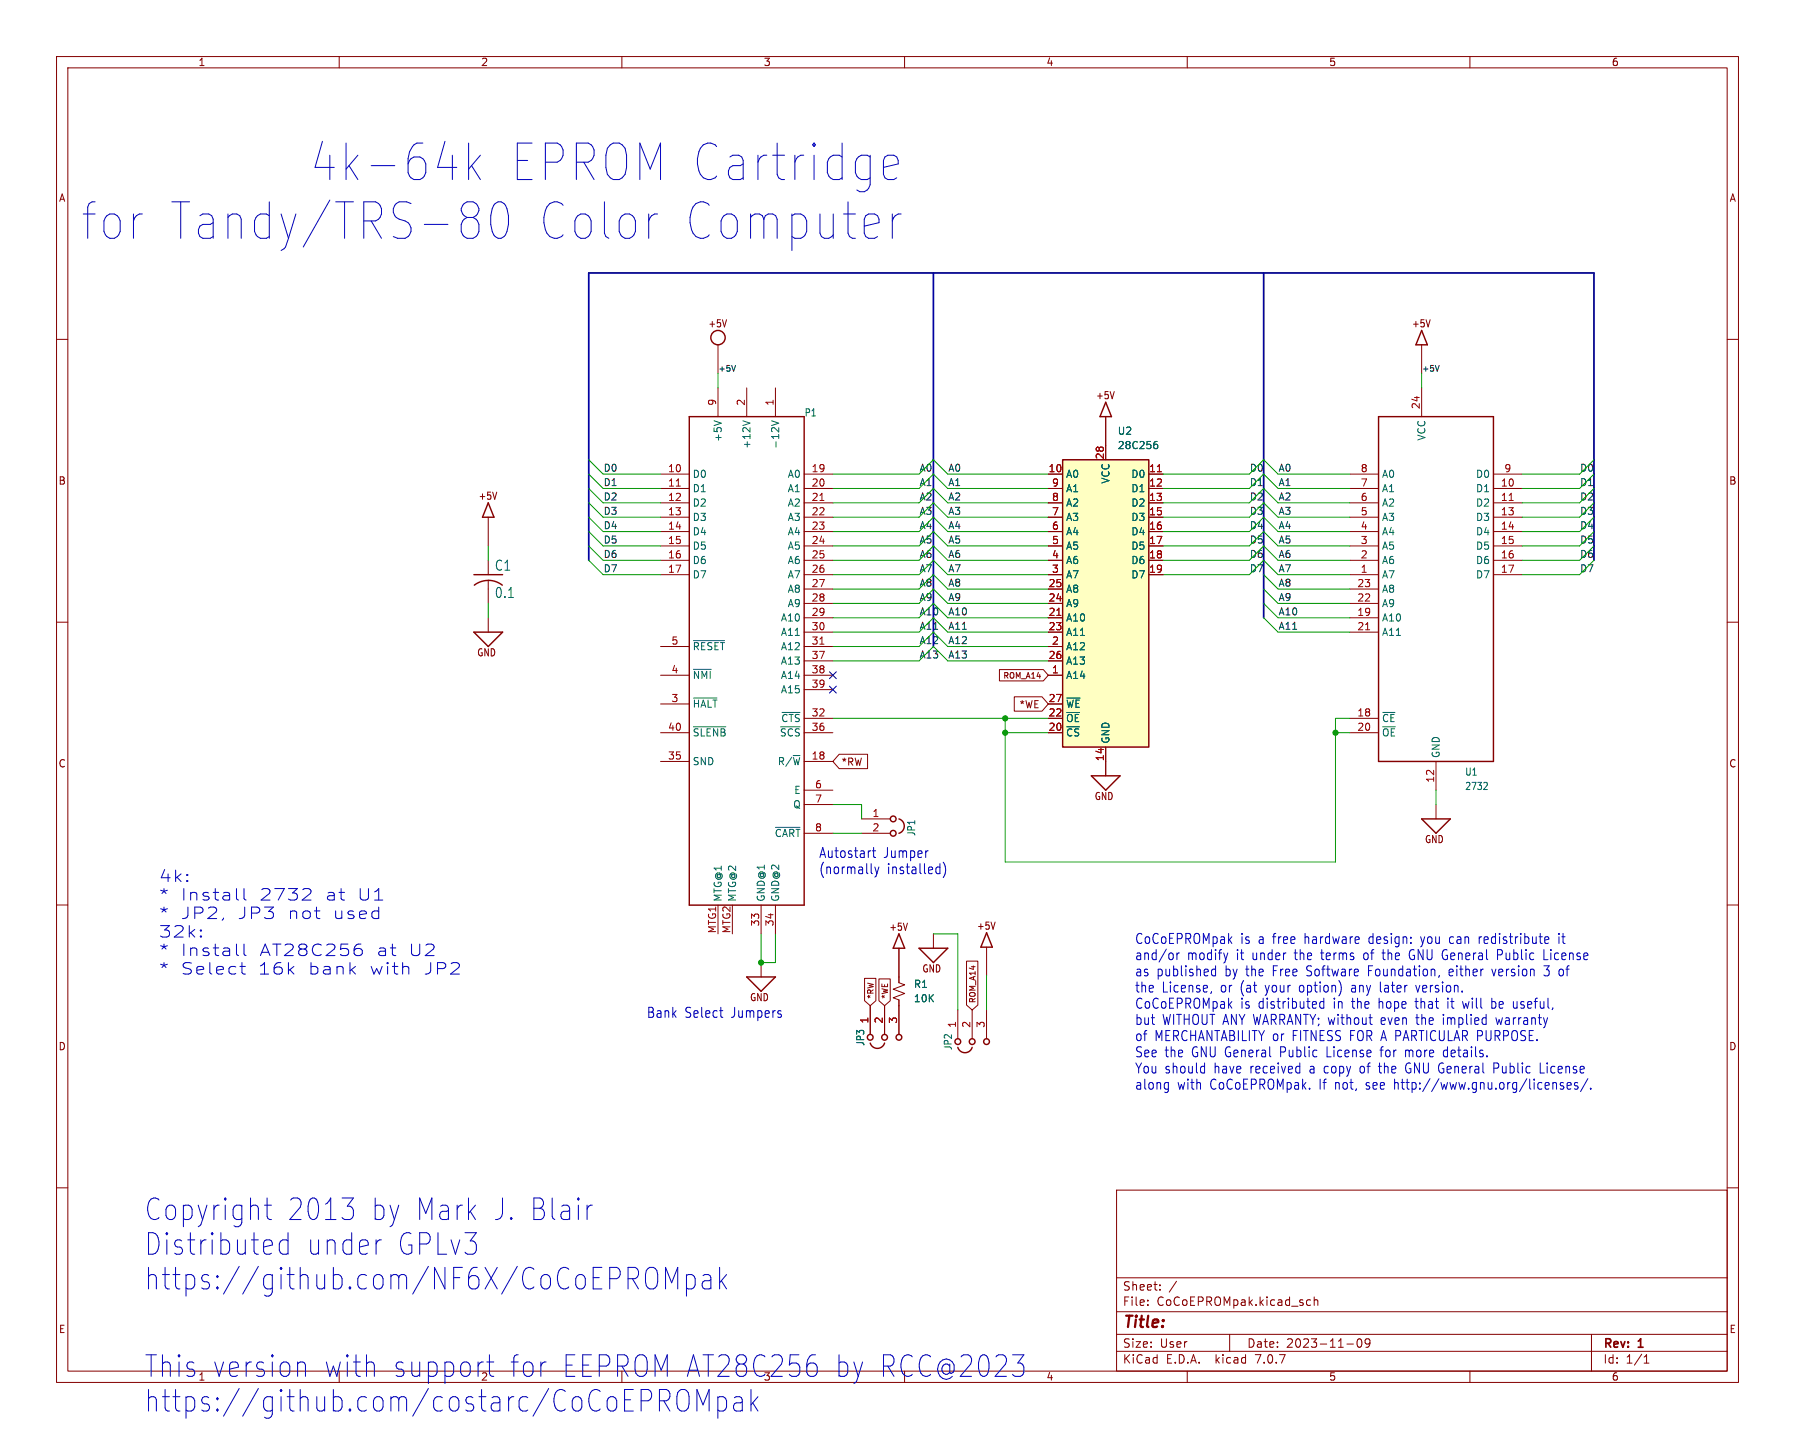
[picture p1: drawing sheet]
<svg xmlns="http://www.w3.org/2000/svg" width="317mm" height="254mm" viewBox="0 0 317 254" stroke-linecap="round" stroke-linejoin="round" font-family="sans-serif">
<g fill="none" stroke="#840000" stroke-width=".18">
<path d="M10 10h297.5v234.4h-297.5zM12 12h293.5v230.4h-293.5zM60 10v2M110 10v2M160 10v2M210 10v2M260 10v2M10 60h2M128.5 56.5l-.4 1.3M253 56.5l-.4 1.3M305.5 60h2M127 61v5"/>
<path d="M127 68.6v5.1M132.1 68.6v5.1M137.2 68.6v5.1M195.6 73.7v7.6M197.1 69.2l-.4 1.3M251.5 61v5M251.5 68.6v5.1M86.4 91.4v5.1M86.4 99.1v2.5M87.9 87l-.4 1.3M116.8 86.4h5.1M116.8 88.9h5.1"/>
<path d="M116.8 91.4h5.1M116.8 94h5.1M116.8 96.5h5.1M116.8 99.1h5.1M116.8 83.8h5.1M142.2 86.4h5.1M142.2 88.9h5.1M142.2 91.4h5.1M142.2 94h5.1M142.2 96.5h5.1M142.2 99.1h5.1M142.2 83.8h5.1"/>
<path d="M185.4 86.4h2.6M185.4 88.9h2.6M185.4 91.4h2.6M185.4 94h2.6M185.4 96.5h2.6M185.4 99.1h2.6M185.4 83.8h2.6M203.2 86.4h2.5M203.2 88.9h2.5M203.2 91.4h2.5M203.2 94h2.5M203.2 96.5h2.5"/>
<path d="M203.2 99.1h2.5M203.2 83.8h2.5M238.8 86.4h5M238.8 88.9h5M238.8 91.4h5M238.8 94h5M238.8 96.5h5M238.8 99.1h5M238.8 83.8h5M264.2 86.4h5M264.2 88.9h5M264.2 91.4h5"/>
<path d="M264.2 94h5M264.2 96.5h5M264.2 99.1h5M264.2 83.8h5M10 110h2M86.4 102.6v4.1M86.4 109.2v2.6M116.8 101.6h5.1M116.8 114.3h5.1M116.8 119.4h5.1M142.2 101.6h5.1M142.2 109.2h5.1"/>
<path d="M142.2 111.8h5.1M142.2 106.7h5.1M142.2 104.1h5.1M142.2 114.3h5.1M142.2 116.8h5.1M142.2 119.4h5.1M176.8 118.4h7.7l.9 1-.9 1h-7.7zM185.4 101.6h2.6M185.4 109.2h2.6M185.4 111.8h2.6M185.4 106.7h2.6M185.4 104.1h2.6"/>
<path d="M185.4 114.3h2.6M185.4 116.8h2.6M185.4 119.4h2.6M203.2 101.6h2.5M238.8 101.6h5M238.8 109.2h5M238.8 111.8h5M238.8 106.7h5M238.8 104.1h5M264.2 101.6h5M305.5 110h2M116.8 129.5h5.1"/>
<path d="M116.8 134.6h5.1M116.8 124.5h5.1M142.2 127h5.1M142.2 129.5h5.1M142.2 134.6h5.1M142.2 121.9h5.1M142.2 139.7h5.1M148.4 133.3h5.1v2.6h-5.1l-1.1-1.3zM179.4 123.2h4.9l1.1 1.3-1.1 1.2h-4.9zM185.4 127h2.6M185.4 129.5h2.6M185.4 124.5h2.6"/>
<path d="M195.6 132.1v5.1M238.8 127h5M238.8 129.5h5M254 134.6v5.1M10 160h2M142.2 147.3h5.1M142.2 142.2h5.1M152.4 144.8h5.1M152.4 147.3h5.1M254 142.2v2.6M305.5 160h2M127 160v5.1"/>
<path d="M129.5 160v5.1M134.6 160v5.1M134.6 170.2v2.5M137.2 160v5.1M152.9 173h2v3.9l-1 .9-1-.9zM153.9 177.8v5.1M155.5 173.1h2v3.8l-1 .9-1-.9zM156.5 177.8v5.1M159 167.6v6.1l1 .4-2 .8 2 .7-2 .8 1 .4v6.1M160.5 163.2l-.4 1.3M165.1 165.1v2.5M169.4 178.6v5"/>
<path d="M171 169.9h2v7.8l-1 .9-1-.9zM172 178.6v5M174.5 178.6v5M174.5 167.5v5M176 163l-.3 1.3M10 210h2M197.5 210.4h108v32h-108zM305.5 210h2M197.5 238.9h108M197.5 235.9h108M197.5 231.9h108M197.5 225.9h108"/>
<path d="M203 230.6v.2M203 229.9v.1M205.2 227.9v.2M205.2 227.2v.1M208.1 226.5l-1.3 1.9M217.5 235.9v3M231.4 229.8l.4 .1M231.8 230.7l-.4 .1M232.5 229.9l.2-.1 .3 .1 .1 .9M232.5 229.3v1.5M238.2 237.6h1.2M240.2 236.8l.2-.1a.81 .81 0 0 1 .6 .6 .81 .81 0 0 1-.3 .8l-.2 .1a.81 .81 0 0 1-.3-1.4z"/>
<path d="M242.3 237.3l-.3 .3h-.3l-.2-.3 .1-.5 .4-.1 .2 .1a.99 .99 0 0 1-.3 1.4h-.3M281.5 235.9v6.5M290.8 239.9l.4-.4v1.5M210 242.4v2M260 242.4v2M290.8 241h.9"/>
</g>
<g fill="none" stroke="#840000" stroke-width=".25">
<path d="M251.5 58.4l1 2.6h-2.1zM121.9 73.7h20.3v86.3h-20.3zM195.6 71.1l1 2.6h-2zM243.8 73.7h20.4v60.9h-20.4zM86.4 88.9l1 2.5h-2.1zM188 81.3h15.2v50.8h-15.2zM83.8 111.8h5.1l-2.5 2.5zM83.8 101.6h5.1M86.4 102.6a4.1 4.1 0 0 0-2.5 .9M86.4 102.6a4.1 4.1 0 0 1 2.4 .9M193 137.2h5.1l-2.5 2.5zM159 144.8a1.33 1.33 0 0 1 .9 1.2 1.33 1.33 0 0 1-.9 1.3"/>
<path d="M251.5 144.8h5l-2.5 2.5zM132.1 172.7h5.1l-2.6 2.6zM159 165.1l1 2.5h-2zM162.6 167.6h5l-2.5 2.6zM174.5 164.9l1 2.6h-2zM153.9 184.4a1.33 1.33 0 0 0 1.3 .9 1.33 1.33 0 0 0 1.3-.9M169.4 185.2a1.33 1.33 0 0 0 1.3 .9 1.33 1.33 0 0 0 1.3-.9"/>
<circle cx="127" cy="59.7" r="1.27"/>
<circle cx="158" cy="144.8" r=".51"/>
<circle cx="158" cy="147.3" r=".51"/>
<circle cx="153.9" cy="183.4" r=".51"/>
<circle cx="156.5" cy="183.4" r=".51"/>
<circle cx="159" cy="183.4" r=".51"/>
<circle cx="169.4" cy="184.1" r=".51"/>
<circle cx="172" cy="184.1" r=".51"/>
<circle cx="174.5" cy="184.1" r=".51"/>
</g>
<path d="M119.6 85.9h.7M145 88.5h.7M204.7 83.4h.7M266.9 88.5h.8M145 113.9h.7M186.9 108.8h.8M241.5 111.3h.8" fill="none" stroke="#a90000" stroke-width=".18"/>
<g fill="none" stroke="#006464" stroke-width=".18">
<path d="M126.3 74.4l1.3 .4M131.4 74.4l1.3 .4M136.5 74.4l1.2 .4-1.2 .4M204.3 78.5l.4 .1 .1 .2-.1 .4-.4 .1M204.7 78l-.4 .1M90 105.6h.8M122.7 118.3h3.1M122.7 113.3h5.4M122.7 123.4h4.1M122.7 128.5h5.7M138.1 128.5h3.4M138.3 126h3.2"/>
<path d="M188.7 123.4h2.3M262.9 138.3l.2 .3-.1 .3-.6 .7h.7M137.2 146.3h4.3"/>
</g>
<path d="M188 81.3h15.2v50.8h-15.2z" fill="#ffffc2" stroke="#ffffc2" stroke-width=".18"/>
<path d="M130.1 64.6l-.3 1M254.6 64.6l-.4 1" fill="none" stroke="#0f0f0f" stroke-width=".18"/>
<g fill="none" stroke="#0000c2" stroke-width=".18">
<path d="M82.1 38.1l.5 .3M82.1 36l.5-.3h1.1a1.43 1.43 0 0 1 1 1.4 1.43 1.43 0 0 1-1 1.3M82.6 38.4h1.1M82.6 38.4l-.5 .4M82.9 25.3v6.4M83.4 29.3l1.6 2.4M83.7 38.4l.5 .4a2.11 2.11 0 0 1-.5 3.3h-1.1l-.5-.3M85 27.4l-2.1 2.5M88.1 35.7l-.5 .3a5.5 5.5 0 0 0 0 5.8 1.25 1.25 0 0 0 1.3 .2 1.25 1.25 0 0 0 .8-1.1l.2-1.2v-1.6l-.2-1.2M115.8 37.8h.5M156.3 29.6l2.6-.6v-.6l-.3-.6-.5-.4h-1.1l-.5 .4-.2 .6v2.4l.2 .6 .5 .3h1.1l.5-.3M157.8 37.8v4.3"/>
<path d="M159.4 37.8a1.43 1.43 0 0 0-1.6 1.3M41.8 157.1v1.7l.4 .3M43.2 157.1v1.7l.3 .3M53.9 157.1h.6a.53 .53 0 0 1 .4 .9l-1.5 1.1h1.6M66.3 159.1h1.4M154.2 154.4l.1 .1M154.3 150.4h.6M154.5 149.8v1.5l.1 .2 .3 .1M154.7 153.3l.4 1.2M155.1 154.5l-.1 .4-.3 .2M155.5 153.3l-.4 1.2M164 150.4h.2"/>
<path d="M165.8 153.3l.5 .1M166.3 152.7v1.8M166.3 154.4l-.5 .1M166.8 152.4a2.31 2.31 0 0 1 0 2.7M35.5 165.5l.2 .1-.2 .1M35.5 165.5l-.1 .1 .1 .1M35.5 164.4v.2M35.5 165.5v.2M35.5 164.4l.2 .1-.2 .1M35.5 164.4l-.1 .1 .1 .1M39.5 162.3l-.1 .3M41.8 166.9v1.8l.4 .2"/>
<path d="M42.4 170.9h1M42.8 170.2v1.7l.1 .2 .5 .1M43.2 166.9v1.8l.3 .2M55.6 161h1M56.3 162.4h.3M62.1 171.4l.8 .8M62.9 170.9l-1 .7M63.1 167.7h.5l.5 .4-.1 .6-.4 .2h-.5M63.4 166.9h.4M66.7 161l.3 .1M67 160.4v2M67 162.3l-.3 .1"/>
<path d="M71.9 170.9l.4 .2v1.1M127.3 178.7h.6M127.7 179.9h.2M207.5 168.6v.9M208.2 168.5v1.2M208.6 168.5l-.3 .1-.1 .2M214.3 172.2l.3 .3 .4-.1M214.3 175.3l-.2 .3M215 170.7v1.8M215 171.4l-.4-.1-.3 .4M217.2 168.5l-.4 1.2M234.2 176.5v1.8"/>
<path d="M234.2 177.2l-.5-.1-.3 .3v.5l.2 .3h.6M244.4 168.5h.6M249.3 168.3v.6l.1 .5M250.4 174.2l.4 1.2M254.6 172.4l-.2 .4M258.7 177.1l.3 1.2M261.6 165.6v1.2M261.8 165.7l-.2 .3M263.9 171.3l.3 1.2M263.9 178.2l.4 .1M263.9 176.5v1.8M264.3 177.1l-.4 .1"/>
<path d="M264.6 179.9l.3 1.2M264.9 167.9v1.8M264.9 168.8h.6M273.1 167.9v1.8h.7M273.1 172.4l.2 .1h.4M273.1 170.7h.9M273.4 165.6l.5 .1 .1 .3-.8 .2M273.9 166.7l-.5 .1M275.8 165v.2M275.8 165.6v1.2M206.5 191.4l.2 .1M206.7 191.4v1.4l-.2 .3"/>
<path d="M206.7 192.5l-.2 .1M212.9 188.5l.2 .1M213.1 187.9v1.8M213.1 189.6l-.2 .1M243.8 188.5h.6M248.8 188.2l-.2 .5 .2 .7M255.4 185.8v.9M264.2 188.9h.6M264.8 187.9h-.6v1.8M272.4 187.9v1.8h.8M274.7 191.5a.37 .37 0 0 1 .5 0l.1 1.1M276.5 191.5l-.3-.1a.31 .31 0 0 0-.2 .3 .31 .31 0 0 0 .2 .3h.2a.31 .31 0 0 1 .2 .3 .31 .31 0 0 1-.2 .3l-.4-.1"/>
<path d="M277.2 192l.7-.2-.1-.3-.4-.1-.2 .2 .1 .9h.5M279.1 191.5l-.4-.1a.31 .31 0 0 0-.2 .3 .31 .31 0 0 0 .2 .3h.2a.31 .31 0 0 1 .2 .3 .31 .31 0 0 1-.2 .3l-.4-.1M280.9 190.7l-1.3 2.3M281.4 192.4v.2M46.8 213.1h1.2M47.2 211.8v3.3l.2 .3 .6 .2M50.9 217.9v3.8M50.9 219.4l-.3-.2h-.6l-.4 .4-.2 .3v1.1l.3 .6 .3 .1h.6l.3-.1M60.5 211.8h2l-1.1 1.4M62.2 213.4l.3 .6v.9l-.3 .5M67.1 219.2h.3M103.8 213.1v2.5"/>
<path d="M104.8 213.1a.85 .85 0 0 0-1 .7M86.6 239.5v3.3l.1 .4 .6 .1M111.1 224.1h1.2a1.09 1.09 0 0 1 .7 1 1.09 1.09 0 0 1-.7 1h-1.2M111.9 226.1l1 1.8M114.6 224.2l.3-.1h.7l.6 .5 .1 .7v1.3l-.1 .7-.6 .6h-.7l-.6-.6-.1-.7v-1.3l.1-.7zM117.7 227.9v-3.8l1.1 2.7 1.1-2.7v3.8M121.4 225.5l.3-.2h.6l.5 .4 .2 .4v1l-.3 .6-.4 .2h-.6l-.3-.2M121.4 225.3v3.8M124.4 225.5l.3-.2h.6l.3 .2 .1 .4v2M125.7 226.2l-.3 .2h-.7a.79 .79 0 0 0-.5 .7 .79 .79 0 0 0 .5 .8h.7l.3-.2M127.3 224.1v3.8M127.6 226.4l.9 1.5"/>
<path d="M128.5 225.3l-1.2 1.5M144.2 239.5h-.6l-.4 .4M179.1 239.5h2l-1.1 1.5a.89 .89 0 0 1 1.1 .7v.9l-.3 .6-.3 .1h-.9M53.1 240.8h.5l.3 .2 .1 .3v2M86.1 240.8h1.2M96.3 240.8h.3M115.1 246l.2 .4v.5l-.2 .4M116.6 245.7v3.8M117.4 247.7l1.1 1.8M117.9 245.7a1.09 1.09 0 0 1 .6 1 1.09 1.09 0 0 1-.6 1h-1.3M120.5 245.7l-.6 .5-.2 .7v1.3l.2 .7 .6 .6h.6l.3-.2 .3-.4 .2-.7v-1.3l-.2-.7-.6-.5M123.3 249.5v-3.8l1.1 2.7 1-2.7v3.8"/>
<path d="M127 247.1l.3-.2h.6l.5 .4 .1 .4v1l-.3 .6-.3 .2h-.6l-.3-.2M127 246.9v3.8M129.9 247.1l.3-.2h.6l.3 .2 .2 .4v2M131.3 247.8l-.3 .2h-.8a.79 .79 0 0 0-.5 .7 .79 .79 0 0 0 .5 .8h.8l.3-.2M132.8 245.7v3.8M133.1 248l1 1.5M134.1 246.9l-1.3 1.5M143 241.2l.3-.2h.6l.5 .3 .2 .4v.9l-.4 .6-.3 .1h-.6l-.3-.1"/>
</g>
<path d="M165.1 48.3v66M223.5 48.3v60.9M104.1 99.1v-50.8h177.8v50.8" fill="none" stroke="#000084" stroke-width=".3"/>
<g fill="none" stroke="#009600" stroke-width=".18">
<path d="M127 66v2.6M251.5 66v2.6M86.4 96.5v2.6M104.1 88.9l2.6 2.5h10.1M104.1 99.1l2.6 2.5h10.1M104.1 83.8l2.6 2.6h10.1M104.1 86.4l2.6 2.5h10.1M104.1 94l2.6 2.5h10.1M104.1 91.4l2.6 2.6h10.1M104.1 96.5l2.6 2.6h10.1M104.1 81.3l2.6 2.5h10.1M147.3 91.4h15.3l2.5-2.5 2.5 2.5h17.8"/>
<path d="M147.3 86.4h15.3l2.5-2.6 2.5 2.6h17.8M147.3 88.9h15.3l2.5-2.5 2.5 2.5h17.8M147.3 96.5h15.3l2.5-2.5 2.5 2.5h17.8M147.3 94h15.3l2.5-2.6 2.5 2.6h17.8M147.3 99.1h15.3l2.5-2.6 2.5 2.6h17.8M147.3 83.8h15.3l2.5-2.5 2.5 2.5h17.8M205.7 91.4h15.3l2.5-2.5 2.6 2.5h12.7M205.7 86.4h15.3l2.5-2.6 2.6 2.6h12.7M205.7 88.9h15.3l2.5-2.5 2.6 2.5h12.7M205.7 96.5h15.3l2.5-2.5 2.6 2.5h12.7M205.7 94h15.3l2.5-2.6 2.6 2.6h12.7M205.7 99.1h15.3l2.5-2.6 2.6 2.6h12.7"/>
<path d="M205.7 83.8h15.3l2.5-2.5 2.6 2.5h12.7M281.9 88.9l-2.5 2.5h-10.2M281.9 99.1l-2.5 2.5h-10.2M281.9 83.8l-2.5 2.6h-10.2M281.9 86.4l-2.5 2.5h-10.2M281.9 94l-2.5 2.5h-10.2M281.9 91.4l-2.5 2.6h-10.2M281.9 96.5l-2.5 2.6h-10.2M281.9 81.3l-2.5 2.5h-10.2M86.4 106.7v2.5M147.3 104.1h15.3l2.5-2.5 2.5 2.5h17.8M147.3 101.6h15.3l2.5-2.5 2.5 2.5h17.8"/>
<path d="M147.3 109.2h15.3l2.5-2.5 2.5 2.5h17.8M147.3 106.7h15.3l2.5-2.6 2.5 2.6h17.8M147.3 111.8h15.3l2.5-2.6 2.5 2.6h17.8M147.3 116.8h15.3l2.5-2.5 2.5 2.5h17.8M147.3 114.3h15.3l2.5-2.5 2.5 2.5h17.8M205.7 101.6h15.3l2.5-2.5 2.6 2.5h12.7M223.5 101.6l2.6 2.5h12.7M223.5 106.7l2.6 2.5h12.7M223.5 104.1l2.6 2.6h12.7M223.5 109.2l2.6 2.6h12.7M147.3 127h38.1M177.8 129.5h7.6"/>
<path d="M177.8 127v25.4h58.4v-25.4h2.6M236.2 129.5h2.6M254 139.7v2.5M147.3 147.3h5.1M147.3 142.2h5.1v2.6M134.6 165.1v5.1h2.6v-5.1M165.1 165.1h4.3v13.5M174.5 172.5v6.1M174.5 172.5h.1"/>
</g>
<path d="M146.7 118.8l1.2 1.2M147.9 118.8l-1.2 1.2M146.7 121.3l1.2 1.2M147.9 121.3l-1.2 1.2" fill="none" stroke="#000084" stroke-width=".18"/>
<g fill="#009600" stroke="#009600" stroke-width=".18">
<circle cx="236.2" cy="129.5" r=".46"/>
<circle cx="177.8" cy="129.5" r=".46"/>
<circle cx="177.8" cy="127" r=".46"/>
<circle cx="134.6" cy="170.2" r=".46"/>
</g>
<g font-size="9" fill="#0000c2">
<text x="55.4" y="32.5">4k-64k</text>
<text x="90.3" y="32.5">EPROM Cartridge</text>
<text x="14.9" y="42.9">for Tandy/TRS-80</text>
<text x="94.6" y="42.9">Color</text>
<text x="119.8" y="42.9">Computer</text>
</g>
<g font-size="5.3" fill="#0000c2">
<text x="25.4" y="216.1">Copyright</text>
<text x="50.5" y="216.1">2013</text>
<text x="65.1" y="216.1">by Mark J. Blair</text>
<text x="25.4" y="222.2">Distributed</text>
<text x="53.9" y="222.2">under</text>
<text x="69.7" y="222.2">GPLv3</text>
<text x="25.4" y="228.4">https://github.com/NF6X/CoCoEPROMpak</text>
<text x="25.4" y="243.8">This version</text>
<text x="56.8" y="243.8">with</text>
<text x="68.8" y="243.8">support</text>
<text x="89.3" y="243.8">for</text>
<text x="98.3" y="243.8">EEPROM AT28C256</text>
<text x="146.2" y="243.8">by RCC@2023</text>
<text x="25.4" y="249.9">https://github.com/costarc/CoCoEPROMpak</text>
</g>
<g font-size="2.8" fill="#0000c2">
<text x="27.9" y="156.1">4k:</text>
<text x="27.9" y="159.4">*</text>
<text x="31.8" y="159.4">Install</text>
<text x="45.6" y="159.4">2732</text>
<text x="57.2" y="159.4">at</text>
<text x="62.8" y="159.4">U1</text>
<text x="27.9" y="162.7">*</text>
<text x="27.9" y="165.9">32k:</text>
<text x="31.8" y="162.7">JP2,</text>
<text x="41.7" y="162.7">JP3</text>
<text x="50.5" y="162.7">not</text>
<text x="58.5" y="162.7">used</text>
<text x="27.9" y="169.2">*</text>
<text x="27.9" y="172.5">*</text>
<text x="31.8" y="169.2">Install</text>
<text x="31.8" y="172.5">Select</text>
<text x="45.4" y="172.5">16k</text>
<text x="45.6" y="169.2">AT28C256</text>
<text x="54.2" y="172.5">bank</text>
<text x="65" y="172.5">with</text>
<text x="66.3" y="169.2">at</text>
<text x="71.9" y="169.2">U2</text>
<text x="74.5" y="172.5">JP2</text>
</g>
<text font-size="2.8" fill="#840000" x="198.5" y="235.3">Title:</text>
<g font-size="2.5" fill="#006464">
<text x="87.4" y="101.1">C1</text>
<text x="87.4" y="105.9">0.1</text>
</g>
<g font-size="2.5" fill="#0000c2">
<text x="144.8" y="151.8">Autostart</text>
<text x="144.8" y="154.7">(normally</text>
<text x="156.2" y="151.8">Jumper</text>
<text x="156.9" y="154.7">installed)</text>
<text x="200.7" y="167">CoCoEPROMpak</text>
<text x="219.4" y="167">is a free</text>
<text x="231" y="167">hardware</text>
<text x="242.5" y="167">design:</text>
<text x="251.9" y="167">you</text>
<text x="257.1" y="167">can</text>
<text x="262.4" y="167">redistribute</text>
<text x="276.7" y="167">it</text>
<text x="200.7" y="169.9">and/or</text>
<text x="200.7" y="172.8">as published</text>
<text x="210" y="169.9">modify</text>
<text x="216.7" y="172.8">by the</text>
<text x="218.7" y="169.9">it</text>
<text x="221.6" y="169.9">under</text>
<text x="225.4" y="172.8">Free</text>
<text x="229.3" y="169.9">the</text>
<text x="231.5" y="172.8">Software</text>
<text x="234.1" y="169.9">terms</text>
<text x="241.7" y="169.9">of</text>
<text x="242.5" y="172.8">Foundation,</text>
<text x="245.3" y="169.9">the</text>
<text x="250.1" y="169.9">GNU General</text>
<text x="257" y="172.8">either</text>
<text x="264.8" y="172.8">version</text>
<text x="266" y="169.9">Public</text>
<text x="274.2" y="172.8">3 of</text>
<text x="274.3" y="169.9">License</text>
<text x="200.7" y="175.6">the</text>
<text x="200.7" y="178.5">CoCoEPROMpak</text>
<text x="205.5" y="175.6">License,</text>
<text x="215.9" y="175.6">or</text>
<text x="219.4" y="178.5">is distributed</text>
<text x="219.5" y="175.6">(at</text>
<text x="224.1" y="175.6">your</text>
<text x="230.2" y="175.6">option)</text>
<text x="236" y="178.5">in</text>
<text x="239.4" y="178.5">the</text>
<text x="239.6" y="175.6">any</text>
<text x="244.3" y="178.5">hope</text>
<text x="244.8" y="175.6">later</text>
<text x="251" y="178.5">that</text>
<text x="251.3" y="175.6">version.</text>
<text x="256.7" y="178.5">it</text>
<text x="259.6" y="178.5">will</text>
<text x="264.8" y="178.5">be useful,</text>
<text x="114.3" y="180.1">Bank</text>
<text x="121.1" y="180.1">Select</text>
<text x="129.4" y="180.1">Jumpers</text>
<text x="200.7" y="181.3">but</text>
<text x="200.7" y="184.2">of</text>
<text x="204.2" y="184.2">MERCHANTABILITY or</text>
<text x="205.6" y="181.3">WITHOUT ANY WARRANTY; without</text>
<text x="228.8" y="184.2">FITNESS FOR A PARTICULAR PURPOSE.</text>
<text x="244.7" y="181.3">even</text>
<text x="251.1" y="181.3">the</text>
<text x="255.9" y="181.3">implied</text>
<text x="265.5" y="181.3">warranty</text>
<text x="200.7" y="187.1">See the</text>
<text x="200.7" y="189.9">You should</text>
<text x="210.8" y="187.1">GNU General</text>
<text x="214.8" y="189.9">have</text>
<text x="221.3" y="189.9">received</text>
<text x="226.7" y="187.1">Public</text>
<text x="231.9" y="189.9">a copy</text>
<text x="235" y="187.1">License</text>
<text x="241.1" y="189.9">of</text>
<text x="244.6" y="189.9">the</text>
<text x="244.8" y="187.1">for</text>
<text x="249.2" y="187.1">more</text>
<text x="249.5" y="189.9">GNU General</text>
<text x="256.2" y="187.1">details.</text>
<text x="265.3" y="189.9">Public</text>
<text x="273.7" y="189.9">License</text>
<text x="200.7" y="192.8">along</text>
<text x="208.2" y="192.8">with</text>
<text x="214.1" y="192.8">CoCoEPROMpak.</text>
<text x="233.5" y="192.8">If not,</text>
<text x="242" y="192.8">see http://www.gnu.org/licenses/.</text>
</g>
<g font-size="2.1" fill="#840000">
<text x="198.5" y="231.1">File:</text>
<text x="198.5" y="228.4">Sheet:</text>
<text x="204.6" y="231.1">CoCoEPROMpak.kicad_sch</text>
<text x="198.5" y="238.5">Size:</text>
<text x="205.2" y="238.5">User</text>
<text x="220.5" y="238.5">Date:</text>
<text x="227.5" y="238.5">2023-11-09</text>
<text x="283.5" y="238.7">Rev:</text>
<text x="289.9" y="238.7">1</text>
<text x="198.5" y="241.3">KiCad</text>
<text x="206.2" y="241.3">E.D.A.</text>
<text x="215.1" y="241.3">kicad</text>
<text x="222.3" y="241.3">7.0.7</text>
<text x="283.5" y="241.3">Id:</text>
<text x="287.6" y="241.3">1/1</text>
</g>
<g font-size="1.8" fill="#840000">
<text x="35" y="11.9">1</text>
<text x="85" y="11.9">2</text>
<text x="135" y="11.9">3</text>
<text x="185" y="11.9">4</text>
<text x="235" y="11.9">5</text>
<text x="285" y="11.9">6</text>
<text x="10.3" y="35.9">A</text>
<text x="305.8" y="35.9">A</text>
<text x="125.2" y="58.1">+5V</text>
<text x="249.7" y="58.1">+5V</text>
<text x="193.8" y="70.8">+5V</text>
<text x="10.3" y="85.9">B</text>
<text x="84.6" y="88.6">+5V</text>
<text x="305.8" y="85.9">B</text>
<text x="84.3" y="116.2">GND</text>
<text x="180.2" y="125.4">*WE</text>
<text x="10.3" y="135.9">C</text>
<text x="148.7" y="135.6">*RW</text>
<text x="305.8" y="135.9">C</text>
<text x="193.5" y="141.6">GND</text>
<text x="251.9" y="149.3">GND</text>
<text x="157.2" y="164.8">+5V</text>
<text x="172.7" y="164.6">+5V</text>
<text x="163" y="172.1">GND</text>
<text x="132.6" y="177.2">GND</text>
<text x="10.3" y="185.9">D</text>
<text x="305.8" y="185.9">D</text>
<text x="10.3" y="235.9">E</text>
<text x="305.8" y="235.9">E</text>
<text x="35" y="244.3">1</text>
<text x="85" y="244.3">2</text>
<text x="185" y="244.3">4</text>
<text x="235" y="244.3">5</text>
<text x="285" y="244.3">6</text>
</g>
<g font-size="1.8" fill="#a90000">
<text x="126.7" y="71.8" transform="rotate(-90 126.7 71.8)">9</text>
<text x="131.8" y="71.8" transform="rotate(-90 131.8 71.8)">2</text>
<text x="136.9" y="71.8" transform="rotate(-90 136.9 71.8)">1</text>
<text x="251.2" y="72.4" transform="rotate(-90 251.2 72.4)">24</text>
<text x="118.1" y="83.6">10</text>
<text x="143.5" y="83.6">19</text>
<text x="185.4" y="83.6">10</text>
<text x="195.3" y="81.3" transform="rotate(-90 195.3 81.3)">28</text>
<text x="203.2" y="83.6">11</text>
<text x="240.6" y="83.6">8</text>
<text x="266" y="83.6">9</text>
<text x="118.1" y="86.1">11</text>
<text x="118.1" y="88.6">12</text>
<text x="143.5" y="86.1">20</text>
<text x="143.5" y="88.6">21</text>
<text x="186" y="88.6">8</text>
<text x="186" y="86.1">9</text>
<text x="203.2" y="86.1">12</text>
<text x="203.2" y="88.6">13</text>
<text x="240.6" y="88.6">6</text>
<text x="240.6" y="86.1">7</text>
<text x="265.4" y="86.1">10</text>
<text x="265.4" y="88.6">11</text>
<text x="118.1" y="91.2">13</text>
<text x="118.1" y="93.7">14</text>
<text x="143.5" y="91.2">22</text>
<text x="143.5" y="93.7">23</text>
<text x="186" y="93.7">6</text>
<text x="186" y="91.2">7</text>
<text x="203.2" y="91.2">15</text>
<text x="203.2" y="93.7">16</text>
<text x="240.6" y="93.7">4</text>
<text x="240.6" y="91.2">5</text>
<text x="265.4" y="91.2">13</text>
<text x="265.4" y="93.7">14</text>
<text x="118.1" y="96.3">15</text>
<text x="118.1" y="98.8">16</text>
<text x="118.1" y="101.3">17</text>
<text x="143.5" y="96.3">24</text>
<text x="143.5" y="98.8">25</text>
<text x="143.5" y="101.3">26</text>
<text x="186" y="101.3">3</text>
<text x="186" y="98.8">4</text>
<text x="186" y="96.3">5</text>
<text x="203.2" y="96.3">17</text>
<text x="203.2" y="98.8">18</text>
<text x="203.2" y="101.3">19</text>
<text x="240.6" y="101.3">1</text>
<text x="240.6" y="98.8">2</text>
<text x="240.6" y="96.3">3</text>
<text x="265.4" y="96.3">15</text>
<text x="265.4" y="98.8">16</text>
<text x="265.4" y="101.3">17</text>
<text x="143.5" y="103.9">27</text>
<text x="143.5" y="106.4">28</text>
<text x="185.4" y="106.4">24</text>
<text x="185.4" y="103.9">25</text>
<text x="240" y="106.4">22</text>
<text x="240" y="103.9">23</text>
<text x="143.5" y="109">29</text>
<text x="143.5" y="111.5">30</text>
<text x="185.4" y="109">21</text>
<text x="185.4" y="111.5">23</text>
<text x="240" y="109">19</text>
<text x="240" y="111.5">21</text>
<text x="118.7" y="119.1">4</text>
<text x="118.7" y="114">5</text>
<text x="143.5" y="114">31</text>
<text x="143.5" y="116.6">37</text>
<text x="143.5" y="119.1">38</text>
<text x="185.4" y="116.6">26</text>
<text x="186" y="119.1">1</text>
<text x="186" y="114">2</text>
<text x="118.7" y="124.2">3</text>
<text x="143.5" y="121.7">39</text>
<text x="185.4" y="124.2">27</text>
<text x="118.1" y="129.3">40</text>
<text x="143.5" y="126.7">32</text>
<text x="143.5" y="129.3">36</text>
<text x="185.4" y="129.3">20</text>
<text x="185.4" y="126.7">22</text>
<text x="240" y="126.7">18</text>
<text x="240" y="129.3">20</text>
<text x="118.1" y="134.4">35</text>
<text x="143.5" y="134.4">18</text>
<text x="195.3" y="134.7" transform="rotate(-90 195.3 134.7)">14</text>
<text x="144.1" y="139.4">6</text>
<text x="144.1" y="142">7</text>
<text x="253.7" y="138.5" transform="rotate(-90 253.7 138.5)">12</text>
<text x="144.1" y="147.1">8</text>
<text x="154.2" y="144.5">1</text>
<text x="154.2" y="147.1">2</text>
<text x="126.7" y="165.1" transform="rotate(-90 126.7 165.1)">MTG1</text>
<text x="129.3" y="165.1" transform="rotate(-90 129.3 165.1)">MTG2</text>
<text x="134.4" y="163.9" transform="rotate(-90 134.4 163.9)">33</text>
<text x="136.9" y="163.9" transform="rotate(-90 136.9 163.9)">34</text>
<text x="153.7" y="181" transform="rotate(-90 153.7 181)">1</text>
<text x="156.2" y="181" transform="rotate(-90 156.2 181)">2</text>
<text x="158.7" y="181" transform="rotate(-90 158.7 181)">3</text>
<text x="169.2" y="181.8" transform="rotate(-90 169.2 181.8)">1</text>
<text x="171.7" y="181.8" transform="rotate(-90 171.7 181.8)">2</text>
<text x="174.2" y="181.8" transform="rotate(-90 174.2 181.8)">3</text>
</g>
<g font-size="1.8" fill="#006464">
<text x="142.2" y="73.8">P1</text>
<text x="197.6" y="77.1">U2</text>
<text x="252.3" y="78" transform="rotate(-90 252.3 78)">VCC</text>
<text x="127.9" y="78.2" transform="rotate(-90 127.9 78.2)">+5V</text>
<text x="132.9" y="79.5" transform="rotate(-90 132.9 79.5)">+12V</text>
<text x="138" y="79.5" transform="rotate(-90 138 79.5)">-12V</text>
<text x="197.6" y="79.6">28C256</text>
<text x="122.4" y="84.7">D0</text>
<text x="122.4" y="87.2">D1</text>
<text x="122.4" y="89.8">D2</text>
<text x="139.2" y="84.7">A0</text>
<text x="139.2" y="87.2">A1</text>
<text x="139.2" y="89.8">A2</text>
<text x="188.5" y="84.7">A0</text>
<text x="188.5" y="89.8">A2</text>
<text x="188.5" y="87.2">A1</text>
<text x="196.4" y="85.6" transform="rotate(-90 196.4 85.6)">VCC</text>
<text x="200" y="84.7">D0</text>
<text x="200" y="87.2">D1</text>
<text x="200" y="89.8">D2</text>
<text x="244.3" y="89.8">A2</text>
<text x="244.3" y="87.2">A1</text>
<text x="244.3" y="84.7">A0</text>
<text x="261" y="87.2">D1</text>
<text x="261" y="89.8">D2</text>
<text x="261" y="84.7">D0</text>
<text x="122.4" y="92.3">D3</text>
<text x="122.4" y="94.8">D4</text>
<text x="139.2" y="92.3">A3</text>
<text x="139.2" y="94.8">A4</text>
<text x="188.5" y="94.8">A4</text>
<text x="188.5" y="92.3">A3</text>
<text x="200" y="92.3">D3</text>
<text x="200" y="94.8">D4</text>
<text x="244.3" y="94.8">A4</text>
<text x="244.3" y="92.3">A3</text>
<text x="261" y="92.3">D3</text>
<text x="261" y="94.8">D4</text>
<text x="122.4" y="97.4">D5</text>
<text x="122.4" y="99.9">D6</text>
<text x="139.2" y="97.4">A5</text>
<text x="139.2" y="99.9">A6</text>
<text x="188.5" y="99.9">A6</text>
<text x="188.5" y="97.4">A5</text>
<text x="200" y="97.4">D5</text>
<text x="200" y="99.9">D6</text>
<text x="244.3" y="99.9">A6</text>
<text x="244.3" y="97.4">A5</text>
<text x="261" y="97.4">D5</text>
<text x="261" y="99.9">D6</text>
<text x="122.4" y="102.5">D7</text>
<text x="139.2" y="102.5">A7</text>
<text x="139.2" y="105">A8</text>
<text x="139.2" y="107.5">A9</text>
<text x="188.5" y="107.5">A9</text>
<text x="188.5" y="105">A8</text>
<text x="188.5" y="102.5">A7</text>
<text x="200" y="102.5">D7</text>
<text x="244.3" y="102.5">A7</text>
<text x="244.3" y="107.5">A9</text>
<text x="244.3" y="105">A8</text>
<text x="261" y="102.5">D7</text>
<text x="138" y="110.1">A10</text>
<text x="138" y="112.6">A11</text>
<text x="188.5" y="110.1">A10</text>
<text x="188.5" y="112.6">A11</text>
<text x="244.3" y="110.1">A10</text>
<text x="244.3" y="112.6">A11</text>
<text x="122.4" y="115.2">~{RESET}</text>
<text x="138" y="115.2">A12</text>
<text x="138" y="117.7">A13</text>
<text x="188.5" y="115.2">A12</text>
<text x="188.5" y="117.7">A13</text>
<text x="122.4" y="125.3">~{HALT}</text>
<text x="122.4" y="120.2">~{NMI}</text>
<text x="138" y="120.2">A14</text>
<text x="138" y="122.8">A15</text>
<text x="188.5" y="120.2">A14</text>
<text x="188.5" y="125.3">~{WE}</text>
<text x="122.4" y="130.4">~{SLENB}</text>
<text x="137.8" y="130.4">~{SCS}</text>
<text x="138.1" y="127.9">~{CTS}</text>
<text x="188.5" y="130.4">~{CS}</text>
<text x="188.5" y="127.9">~{OE}</text>
<text x="196.4" y="131.6" transform="rotate(-90 196.4 131.6)">GND</text>
<text x="244.3" y="127.9">~{CE}</text>
<text x="244.3" y="130.4">~{OE}</text>
<text x="122.4" y="135.5">SND</text>
<text x="137.5" y="135.5">R/~{W}</text>
<text x="254.9" y="134.1" transform="rotate(-90 254.9 134.1)">GND</text>
<text x="259.1" y="137.3">U1</text>
<text x="140.2" y="143.1">Q</text>
<text x="140.4" y="140.6">E</text>
<text x="259.1" y="139.9">2732</text>
<text x="136.9" y="148.2">~{CART}</text>
<text x="162.1" y="147.9" transform="rotate(-90 162.1 147.9)">JP1</text>
<text x="127.9" y="159.5" transform="rotate(-90 127.9 159.5)">MTG@1</text>
<text x="130.4" y="159.5" transform="rotate(-90 130.4 159.5)">MTG@2</text>
<text x="135.5" y="159.5" transform="rotate(-90 135.5 159.5)">GND@1</text>
<text x="138" y="159.5" transform="rotate(-90 138 159.5)">GND@2</text>
<text x="161.6" y="174.9">R1</text>
<text x="161.6" y="177.4">10K</text>
<text x="153.1" y="185" transform="rotate(-90 153.1 185)">JP3</text>
<text x="168.6" y="185.8" transform="rotate(-90 168.6 185.8)">JP2</text>
</g>
<text font-size="1.8" fill="#0000c2" x="135" y="244.3">3</text>
<g font-size="1.7" fill="#0f0f0f">
<text x="106.7" y="83.5">D0</text>
<text x="162.6" y="83.5">A0</text>
<text x="167.6" y="83.5">A0</text>
<text x="221" y="83.5">D0</text>
<text x="226.1" y="83.5">A0</text>
<text x="279.4" y="83.5">D0</text>
<text x="106.7" y="86">D1</text>
<text x="106.7" y="88.6">D2</text>
<text x="162.6" y="88.6">A2</text>
<text x="162.6" y="86">A1</text>
<text x="167.6" y="88.6">A2</text>
<text x="167.6" y="86">A1</text>
<text x="221" y="88.6">D2</text>
<text x="221" y="86">D1</text>
<text x="226.1" y="88.6">A2</text>
<text x="226.1" y="86">A1</text>
<text x="279.4" y="88.6">D2</text>
<text x="279.4" y="86">D1</text>
<text x="106.7" y="91.1">D3</text>
<text x="106.7" y="93.6">D4</text>
<text x="162.6" y="93.6">A4</text>
<text x="162.6" y="91.1">A3</text>
<text x="167.6" y="93.6">A4</text>
<text x="167.6" y="91.1">A3</text>
<text x="221" y="93.6">D4</text>
<text x="221" y="91.1">D3</text>
<text x="226.1" y="91.1">A3</text>
<text x="226.1" y="93.6">A4</text>
<text x="279.4" y="93.6">D4</text>
<text x="279.4" y="91.1">D3</text>
<text x="106.7" y="101.3">D7</text>
<text x="106.7" y="98.7">D6</text>
<text x="106.7" y="96.2">D5</text>
<text x="162.6" y="98.7">A6</text>
<text x="162.6" y="101.3">A7</text>
<text x="162.6" y="96.2">A5</text>
<text x="167.6" y="98.7">A6</text>
<text x="167.6" y="96.2">A5</text>
<text x="167.6" y="101.3">A7</text>
<text x="221" y="98.7">D6</text>
<text x="221" y="101.3">D7</text>
<text x="221" y="96.2">D5</text>
<text x="226.1" y="98.7">A6</text>
<text x="226.1" y="96.2">A5</text>
<text x="226.1" y="101.3">A7</text>
<text x="279.4" y="96.2">D5</text>
<text x="279.4" y="98.7">D6</text>
<text x="279.4" y="101.3">D7</text>
<text x="162.6" y="106.3">A9</text>
<text x="162.6" y="103.8">A8</text>
<text x="167.6" y="106.3">A9</text>
<text x="167.6" y="103.8">A8</text>
<text x="226.1" y="103.8">A8</text>
<text x="226.1" y="106.3">A9</text>
<text x="162.6" y="111.4">A11</text>
<text x="162.6" y="108.9">A10</text>
<text x="162.6" y="114">A12</text>
<text x="167.6" y="108.9">A10</text>
<text x="167.6" y="114">A12</text>
<text x="167.6" y="111.4">A11</text>
<text x="226.1" y="108.9">A10</text>
<text x="226.1" y="111.4">A11</text>
<text x="162.6" y="116.5">A13</text>
<text x="167.6" y="116.5">A13</text>
</g>
<g font-size="1.4" fill="#0f0f0f">
<text x="127" y="65.8">+5V</text>
<text x="251.5" y="65.8">+5V</text>
</g>
<g font-size="1.4" fill="#840000">
<text x="177.3" y="120.2">ROM_A14</text>
<text x="154.7" y="176.7" transform="rotate(-90 154.7 176.7)">*RW</text>
<text x="157.3" y="176.7" transform="rotate(-90 157.3 176.7)">*WE</text>
<text x="172.8" y="177.4" transform="rotate(-90 172.8 177.4)">ROM_A14</text>
</g>
</svg>
